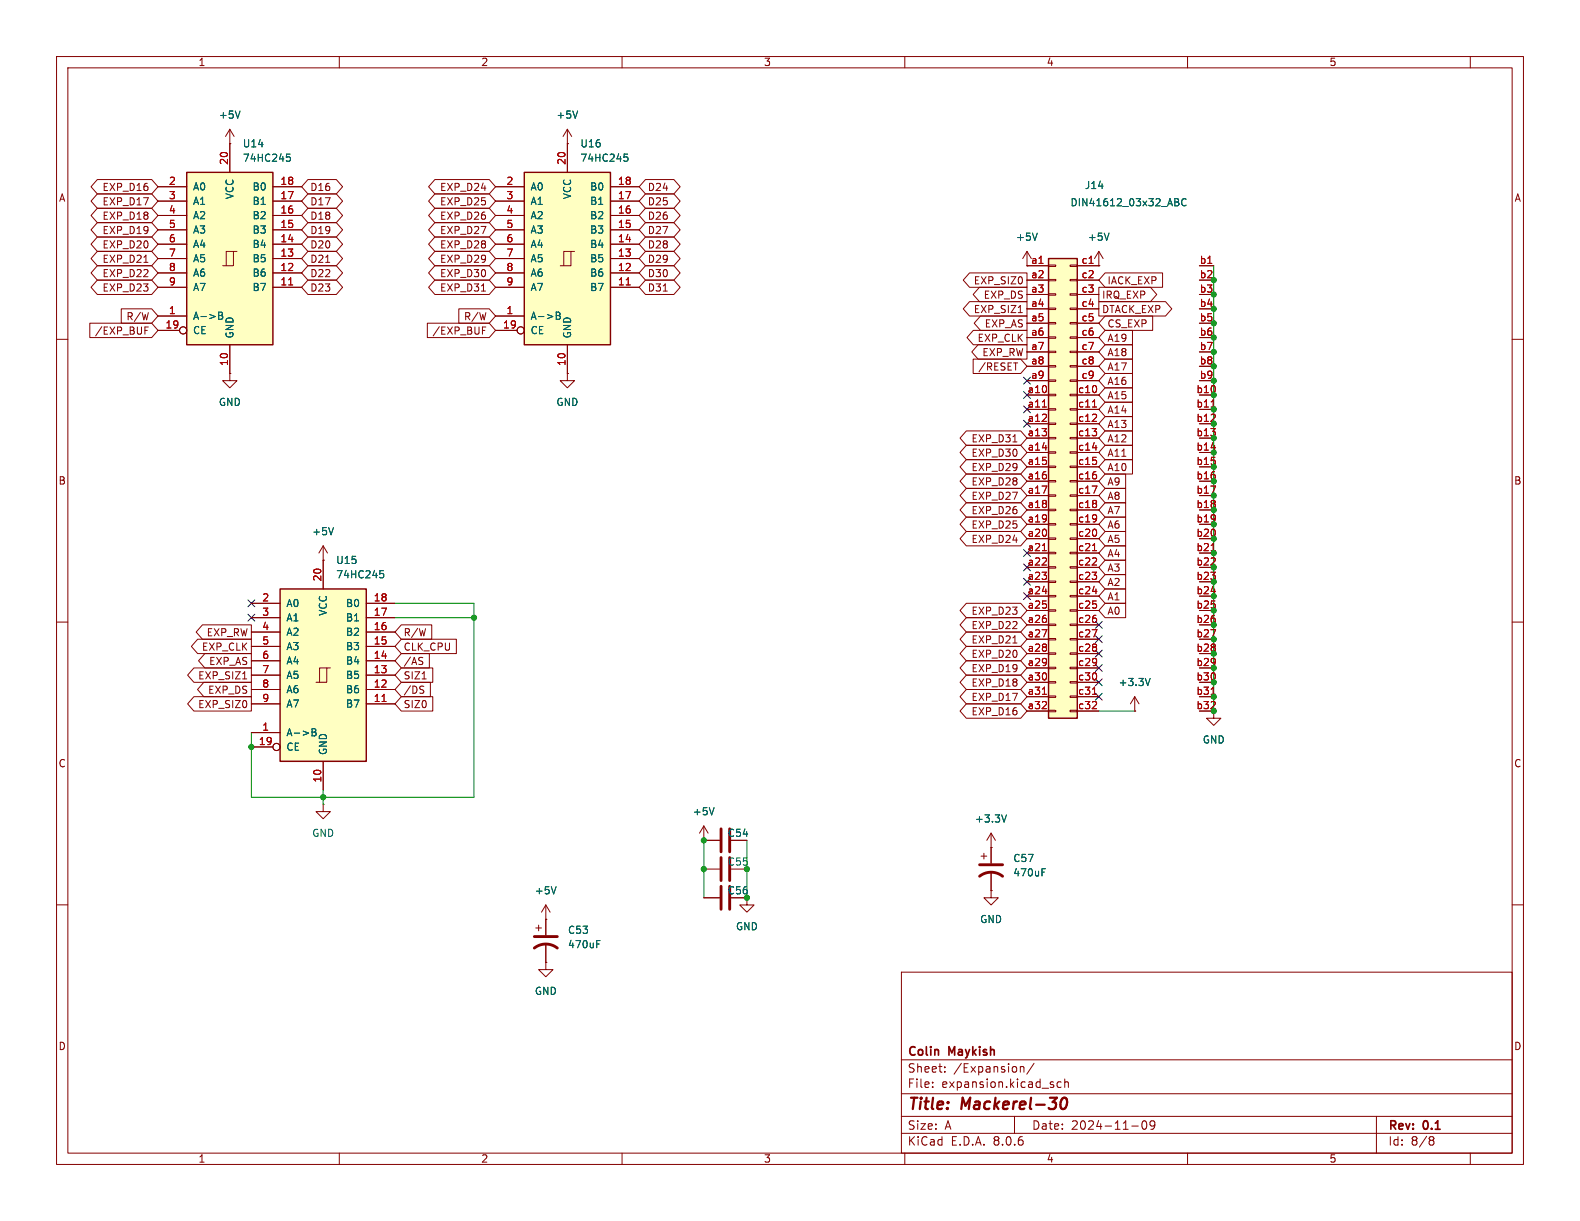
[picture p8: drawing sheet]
<svg xmlns="http://www.w3.org/2000/svg" width="279mm" height="216mm" viewBox="0 0 279 216" stroke-linecap="round" stroke-linejoin="round" font-family="sans-serif">
<g fill="none" stroke="#840000" stroke-width=".18">
<path d="M10 10h259.4v195.9h-259.4zM12 12h255.4v191.9h-255.4zM60 10v2M110 10v2M160 10v2M210 10v2M260 10v2M40.6 25.4h.1M40.6 22.9l-.7 1.2M40.6 22.9v2.5M40.6 22.9l.8 1.2M10 60h2"/>
<path d="M267.4 60h2M10 110h2M267.4 110h2M200.7 125.7h.1M200.7 123.2l-.8 1.3M200.7 123.2v2.5M200.7 123.2l.7 1.3M10 160h2M124.5 158.8h2.8M267.4 160h2M96.5 162.6h.1M96.5 160l-.7 1.3"/>
<path d="M96.5 160v2.6M96.5 160l.8 1.3M159.4 171.9h108v32h-108zM159.4 197.4h108M159.4 193.4h108M159.4 187.4h108M164.9 192.1v.2M164.9 191.4v.1M167.1 189.4v.2M167.1 188.7v.1M179.4 197.4v3M180.4 188.6v1"/>
<path d="M180.4 188.7l.2-.1 .4 .1 .1 .9M182.9 188l-1.3 1.9M187.6 191.4l-.4-.1-.3 .3v.4l.2 .2h.5M188.3 191.4l.2-.1 .4 .1v.9M188.3 190.8v1.5M200.1 199.1h1.2M202.1 198.3l.2-.1a.81 .81 0 0 1 .6 .6 .81 .81 0 0 1-.3 .8l-.2 .1a.81 .81 0 0 1-.3-1.4zM204.2 198.8l-.3 .3h-.3l-.2-.3 .1-.5 .4-.1 .2 .1a.99 .99 0 0 1-.3 1.4h-.3M243.4 197.4v6.5M60 203.9v2M110 203.9v2M159.4 200.4h108"/>
<path d="M160 203.9v2M210 203.9v2M253 201h.3l.3 .3-.3 .3M253 201.6h.3M253.3 201.6l.2 .2 .1 .4-.3 .3h-.3M260 203.9v2"/>
</g>
<path d="M187.8 194.3a.46 .46 0 0 1 .5-.2 .46 .46 0 0 1 .4 .4 1.15 1.15 0 0 1-.8 1.6l-.2-.1a1.54 1.54 0 0 1 .1-1.7z" fill="none" stroke="#840000" stroke-width=".4"/>
<path d="M42.5 19.6l-.5 1.3M203.4 120l-.4 1.2M98.3 156.8l-.4 1.3" fill="none" stroke="#006464" stroke-width=".18"/>
<path d="M127.5 156.7v4.1M129 156.7v4.1" fill="none" stroke="#840000" stroke-width=".51"/>
<path d="M185.4 45.7h5.1v81.3h-5.1z" fill="#ffffc2"/>
<g fill="none" stroke="#840000" stroke-width=".18">
<path d="M181.6 47h.1M181.6 47h3.8M181.6 49.5h3.8M181.6 52.1h3.8M181.6 54.6h3.8M181.6 57.2h3.8M181.6 59.7h3.8M181.6 44.5l-.8 1.2M181.6 44.5v2.5M181.6 44.5l.8 1.2M185.4 59.6h1.3v.2h-1.3zM185.4 57h1.3v.3h-1.3z"/>
<path d="M185.4 54.5h1.3v.2h-1.3zM185.4 51.9h1.3v.3h-1.3zM185.4 49.4h1.3v.3h-1.3zM185.4 46.9h1.3v.2h-1.3zM189.2 59.6h1.3v.2h-1.3zM189.2 57h1.3v.3h-1.3zM189.2 54.5h1.3v.2h-1.3zM189.2 51.9h1.3v.3h-1.3zM189.2 49.4h1.3v.3h-1.3zM189.2 46.9h1.3v.2h-1.3zM190.5 47h3.8M190.5 49.5h3.8"/>
<path d="M190.5 52.1h3.8M190.5 54.6h3.8M190.5 57.2h3.8M190.5 59.7h3.8M194.3 47h.1M194.3 44.5l-.8 1.2M194.3 44.5v2.5M194.3 44.5l.8 1.2M212.1 47h2.5M212.1 49.5h2.5M212.1 52.1h2.5M212.1 54.6h2.5"/>
<path d="M212.1 57.2h2.5M212.1 59.7h2.5M181.6 69.9h3.8M181.6 72.4h3.8M181.6 74.9h3.8M181.6 77.5h3.8M181.6 62.2h3.8M181.6 64.8h3.8M181.6 67.3h3.8M185.4 79.9h1.3v.2h-1.3zM185.4 77.3h1.3v.3h-1.3zM185.4 74.8h1.3v.3h-1.3z"/>
<path d="M185.4 72.3h1.3v.2h-1.3zM185.4 69.7h1.3v.3h-1.3zM185.4 67.2h1.3v.2h-1.3zM185.4 64.6h1.3v.3h-1.3zM185.4 62.1h1.3v.3h-1.3zM189.2 79.9h1.3v.2h-1.3zM189.2 77.3h1.3v.3h-1.3zM189.2 74.8h1.3v.3h-1.3zM189.2 72.3h1.3v.2h-1.3zM189.2 69.7h1.3v.3h-1.3zM189.2 67.2h1.3v.2h-1.3zM189.2 64.6h1.3v.3h-1.3z"/>
<path d="M189.2 62.1h1.3v.3h-1.3zM190.5 69.9h3.8M190.5 72.4h3.8M190.5 74.9h3.8M190.5 77.5h3.8M190.5 62.2h3.8M190.5 64.8h3.8M190.5 67.3h3.8M212.1 62.2h2.5M212.1 64.8h2.5M212.1 67.3h2.5M181.6 80h3.8"/>
<path d="M181.6 82.6h3.8M181.6 85.1h3.8M181.6 87.6h3.8M181.6 90.2h3.8M181.6 92.7h3.8M181.6 95.3h3.8M181.6 97.8h3.8M185.4 97.7h1.3v.2h-1.3zM185.4 95.1h1.3v.3h-1.3zM185.4 92.6h1.3v.2h-1.3zM185.4 90h1.3v.3h-1.3zM185.4 87.5h1.3v.3h-1.3z"/>
<path d="M185.4 85h1.3v.2h-1.3zM185.4 82.4h1.3v.3h-1.3zM189.2 97.7h1.3v.2h-1.3zM189.2 95.1h1.3v.3h-1.3zM189.2 92.6h1.3v.2h-1.3zM189.2 90h1.3v.3h-1.3zM189.2 87.5h1.3v.3h-1.3zM189.2 85h1.3v.2h-1.3zM189.2 82.4h1.3v.3h-1.3zM190.5 80h3.8M190.5 82.6h3.8M190.5 85.1h3.8"/>
<path d="M190.5 87.6h3.8M190.5 90.2h3.8M190.5 92.7h3.8M190.5 95.3h3.8M190.5 97.8h3.8M181.6 100.3h3.8M181.6 102.9h3.8M181.6 105.4h3.8M181.6 108h3.8M181.6 110.5h3.8M181.6 113h3.8M181.6 115.6h3.8"/>
<path d="M181.6 118.1h3.8M185.4 118h1.3v.2h-1.3zM185.4 115.4h1.3v.3h-1.3zM185.4 112.9h1.3v.3h-1.3zM185.4 110.4h1.3v.2h-1.3zM185.4 107.8h1.3v.3h-1.3zM185.4 105.3h1.3v.2h-1.3zM185.4 102.7h1.3v.3h-1.3zM185.4 100.2h1.3v.3h-1.3zM189.2 118h1.3v.2h-1.3zM189.2 115.4h1.3v.3h-1.3zM189.2 112.9h1.3v.3h-1.3z"/>
<path d="M189.2 110.4h1.3v.2h-1.3zM189.2 107.8h1.3v.3h-1.3zM189.2 105.3h1.3v.2h-1.3zM189.2 102.7h1.3v.3h-1.3zM189.2 100.2h1.3v.3h-1.3zM190.5 100.3h3.8M190.5 102.9h3.8M190.5 105.4h3.8M190.5 108h3.8M190.5 110.5h3.8M190.5 113h3.8M190.5 115.6h3.8"/>
<path d="M190.5 118.1h3.8M181.6 120.7h3.8M181.6 123.2h3.8M181.6 125.7h3.8M185.4 125.6h1.3v.3h-1.3zM185.4 123.1h1.3v.2h-1.3zM185.4 120.5h1.3v.3h-1.3zM189.2 125.6h1.3v.3h-1.3zM189.2 123.1h1.3v.2h-1.3zM189.2 120.5h1.3v.3h-1.3zM190.5 120.7h3.8M190.5 123.2h3.8"/>
<path d="M190.5 125.7h3.8"/>
</g>
<path d="M185.4 45.7h5.1v81.3h-5.1z" fill="none" stroke="#840000" stroke-width=".25"/>
<g fill="none" stroke="#a90000" stroke-width=".18">
<path d="M192.6 46.6h.7M184.3 72h.8M193.2 72h.7M193.2 79.2h.8M214.2 72h.7M184.3 97.4h.8M193.1 85.9h.9l-.6 1.3M193.2 97.4h.7M214.2 97.4h.7M193.1 111.3h.9l-.6 1.3M193.2 104.6h.8M184.3 122.8h.8"/>
<path d="M193.2 122.8h.7M214.2 122.8h.7"/>
</g>
<path d="M207.7 35.1l.7 .1v.3l-.2 .2M207.7 35.7h.5M208.2 35.7l.3 .3-.1 .3-.7 .1M209.7 35.2a.6 .6 0 0 0-.8 .5 .6 .6 0 0 0 .6 .7l.2-.1M183.4 41.2l-.4 1.3M196.1 41.2l-.4 1.3" fill="none" stroke="#006464" stroke-width=".18"/>
<path d="M49.5 104.1h15.3v30.5h-15.3z" fill="#ffffc2"/>
<g fill="none" stroke="#840000" stroke-width=".18">
<path d="M57.1 99.1v5M44.4 119.4h5.1M44.4 116.8h5.1M44.4 114.3h5.1M44.4 111.8h5.1M44.4 109.2h5.1M44.4 106.7h5.1M57.8 118.1h-1.3v2.6M58.4 118.1h-.6v2.6h-1.9M64.8 119.4h5M64.8 116.8h5M64.8 114.3h5"/>
<path d="M64.8 111.8h5M64.8 109.2h5M64.8 106.7h5M44.4 129.5h5.1M44.4 124.5h5.1M44.4 121.9h5.1M44.4 132.1h3.9M57.1 134.6v5.1M64.8 124.5h5M64.8 121.9h5M124.5 153.7h2.8M132.1 158.8v1.2h1.2l-1.2 1.3-1.3-1.3h1.3"/>
<circle cx="48.9" cy="132.1" r=".63"/>
</g>
<path d="M49.5 104.1h15.3v30.5h-15.3z" fill="none" stroke="#840000" stroke-width=".25"/>
<path d="M67.2 100.9h.6M67.3 101.4h.3l.3 .2-.1 .5-.5 .1M55.2 128.8h.4l.2 .3-.2 .4 .2 .1 .1 .3-.2 .2h-.5zM55.2 129.5h.4" fill="none" stroke="#006464" stroke-width=".18"/>
<path d="M67.6 124h.7" fill="none" stroke="#a90000" stroke-width=".18"/>
<path d="M127.5 151.6v4.1M129 151.6v4.1" fill="none" stroke="#840000" stroke-width=".51"/>
<path d="M92.7 30.5h15.2v30.5h-15.2z" fill="#ffffc2"/>
<g fill="none" stroke="#840000" stroke-width=".18">
<path d="M87.6 38.1h5.1M87.6 35.6h5.1M87.6 33h5.1M100.3 25.4v5.1M107.9 38.1h5.1M107.9 35.6h5.1M107.9 33h5.1M87.6 55.9h5.1M87.6 50.8h5.1M87.6 48.3h5.1M87.6 45.7h5.1M87.6 43.2h5.1"/>
<path d="M87.6 40.6h5.1M87.6 58.4h3.8M101 44.5h-1.3v2.5M101.6 44.5h-.6v2.5h-1.9M107.9 50.8h5.1M107.9 48.3h5.1M107.9 45.7h5.1M107.9 43.2h5.1M107.9 40.6h5.1M40.6 66v1.3h1.3l-1.3 1.3-1.2-1.3h1.2M40.6 66h.1M100.3 66v1.3h1.3l-1.3 1.3-1.2-1.3h1.2"/>
<path d="M100.3 66h.1M100.3 61v5M214.6 125.7v1.3h1.3l-1.3 1.3-1.2-1.3h1.2M124.5 148.6h.1M124.5 148.6h2.8M124.5 146.1l-.8 1.2M124.5 146.1v2.5M124.5 146.1l.7 1.2M173.5 151.4h1M174 150.9v1M175.3 149.9h.1M175.3 157.5v1.3h1.2l-1.2 1.2-1.3-1.2h1.3"/>
<path d="M175.3 157.5h.1M175.3 147.3v5.4M175.3 154.2v3.3M175.3 147.3l-.8 1.3M175.3 147.3l.7 1.3M94.7 164.1h1.1M95.2 163.6v1M96.5 170.2v1.3h1.3l-1.3 1.2-1.3-1.2h1.3M96.5 170.2h.1M96.5 162.6v2.8M96.5 166.9v3.3"/>
<circle cx="92.1" cy="58.4" r=".63"/>
</g>
<path d="M92.7 30.5h15.2v30.5h-15.2z" fill="none" stroke="#840000" stroke-width=".25"/>
<path d="M110.4 27.2h.6M110.5 27.7h.3l.2 .3v.4l-.5 .1M98.4 55.2h.4l.2 .2-.2 .4 .2 .1 .1 .3-.3 .3h-.4zM98.4 55.8h.4M126.3 142.8l-.4 1.3M178 144.1l-.4 1.3M184.3 154.2h.4M184.3 153.6h.6M105.5 166.9h.4M105.5 166.3h.6" fill="none" stroke="#006464" stroke-width=".18"/>
<path d="M110.7 50.4h.8" fill="none" stroke="#a90000" stroke-width=".18"/>
<path d="M127.5 146.6v4M129 146.6v4M173.2 154.9a3.3 3.3 0 0 1 4.1 0M173.2 152.9h4.1M94.5 167.6a3.3 3.3 0 0 1 4.1 0M94.5 165.6h4.1" fill="none" stroke="#840000" stroke-width=".51"/>
<path d="M33 30.5h15.3v30.5h-15.3z" fill="#ffffc2"/>
<g fill="none" stroke="#840000" stroke-width=".18">
<path d="M17.2 39.4h9.6l1.1 1.2-1.1 1.3h-9.6l-1.1-1.3zM17.2 36.8h9.6l1.1 1.3-1.1 1.3h-9.6l-1.1-1.3zM17.2 31.7h9.6l1.1 1.3-1.1 1.3h-9.6l-1.1-1.3zM17.2 34.3h9.6l1.1 1.3-1.1 1.2h-9.6l-1.1-1.2zM27.9 38.1h5.1M27.9 35.6h5.1M27.9 33h5.1M40.6 25.4h.1M40.6 25.4v5.1M48.3 38.1h5M48.3 35.6h5M48.3 33h5"/>
<path d="M54.5 31.7h5l1.1 1.3-1.1 1.3h-5l-1.2-1.3zM54.5 39.4h5l1.1 1.2-1.1 1.3h-5l-1.2-1.3zM54.5 34.3h5l1.1 1.3-1.1 1.2h-5l-1.2-1.2zM54.5 36.8h5l1.1 1.3-1.1 1.3h-5l-1.2-1.3zM76.9 39.4h9.6l1.1 1.2-1.1 1.3h-9.6l-1.1-1.3zM76.9 34.3h9.6l1.1 1.3-1.1 1.2h-9.6l-1.1-1.2zM76.9 36.8h9.6l1.1 1.3-1.1 1.3h-9.6l-1.1-1.3zM76.9 31.7h9.6l1.1 1.3-1.1 1.3h-9.6l-1.1-1.3zM87.6 38.1h5.1M87.6 35.6h5.1M87.6 33h5.1M100.3 25.4h.1"/>
<path d="M100.3 22.9l-.7 1.2M100.3 22.9v7.6M100.3 22.9l.8 1.2M107.9 38.1h5.1M107.9 35.6h5.1M107.9 33h5.1M114.1 34.3h5.1l1.1 1.3-1.1 1.2h-5.1l-1.1-1.2zM114.1 36.8h5.1l1.1 1.3-1.1 1.3h-5.1l-1.1-1.3zM114.1 39.4h5.1l1.1 1.2-1.1 1.3h-5.1l-1.1-1.3zM114.1 31.7h5.1l1.1 1.3-1.1 1.3h-5.1l-1.1-1.3zM15.9 57.1h10.9l1.1 1.3-1.1 1.3h-10.9zM17.2 49.5h9.6l1.1 1.3-1.1 1.3h-9.6l-1.1-1.3z"/>
<path d="M17.2 44.4h9.6l1.1 1.3-1.1 1.3h-9.6l-1.1-1.3zM17.2 47h9.6l1.1 1.3-1.1 1.2h-9.6l-1.1-1.2zM17.2 41.9h9.6l1.1 1.3-1.1 1.3h-9.6l-1.1-1.3zM21.4 54.6h5.4l1.1 1.3-1.1 1.3h-5.4zM25.4 46.4h.8M25.6 58.4h.4M25.6 57.8h.6M27.9 55.9h5.1M27.9 50.8h5.1M27.9 48.3h5.1M27.9 45.7h5.1M27.9 43.2h5.1"/>
<path d="M27.9 40.6h5.1M27.9 58.4h3.8M41.3 44.5h-1.3v2.5M41.9 44.5h-.6v2.5h-1.9M48.3 50.8h5M48.3 48.3h5M48.3 45.7h5M48.3 43.2h5M48.3 40.6h5M54.5 47h5l1.1 1.3-1.1 1.2h-5l-1.2-1.2zM54.5 44.4h5l1.1 1.3-1.1 1.3h-5l-1.2-1.3zM54.5 49.5h5l1.1 1.3-1.1 1.3h-5l-1.2-1.3z"/>
<path d="M54.5 41.9h5l1.1 1.3-1.1 1.3h-5l-1.2-1.3zM57.6 46.4h.7M75.6 57.1h10.9l1.1 1.3-1.1 1.3h-10.9zM76.9 41.9h9.6l1.1 1.3-1.1 1.3h-9.6l-1.1-1.3zM76.9 49.5h9.6l1.1 1.3-1.1 1.3h-9.6l-1.1-1.3zM76.9 44.4h9.6l1.1 1.3-1.1 1.3h-9.6l-1.1-1.3zM76.9 47h9.6l1.1 1.3-1.1 1.2h-9.6l-1.1-1.2zM81.1 54.6h5.4l1.1 1.3-1.1 1.3h-5.4zM85.1 51.5h.8M85.3 58.4h.4M85.3 57.8h.6M87.6 55.9h5.1"/>
<path d="M87.6 50.8h5.1M87.6 48.3h5.1M87.6 45.7h5.1M87.6 43.2h5.1M87.6 40.6h5.1M87.6 58.4h3.8M107.9 50.8h5.1M107.9 48.3h5.1M107.9 45.7h5.1M107.9 43.2h5.1M107.9 40.6h5.1M114.1 44.4h5.1l1.1 1.3-1.1 1.3h-5.1l-1.1-1.3z"/>
<path d="M114.1 41.9h5.1l1.1 1.3-1.1 1.3h-5.1l-1.1-1.3zM114.1 49.5h5.1l1.1 1.3-1.1 1.3h-5.1l-1.1-1.3zM114.1 47h5.1l1.1 1.3-1.1 1.2h-5.1l-1.1-1.2zM117.3 51.5h.7M171.4 48.3h10.2v2.5h-10.2l-1.1-1.3zM171.4 53.3h10.2v2.6h-10.2l-1.1-1.3zM172.1 58.4h9.5v2.6h-9.5l-1.1-1.3zM173.2 50.8h8.4v2.5h-8.4l-1.1-1.2zM173.4 55.9h8.2v2.5h-8.2l-1.1-1.2zM180.1 55.3h.7M181.6 47h.1M181.6 47h3.8"/>
<path d="M181.6 49.5h3.8M181.6 52.1h3.8M181.6 54.6h3.8M181.6 57.2h3.8M181.6 59.7h3.8M190.5 47h3.8M190.5 49.5h3.8M190.5 52.1h3.8M190.5 54.6h3.8M190.5 57.2h3.8M190.5 59.7h3.8M194.3 50.8h9.1l1.2 1.3-1.2 1.2h-9.1z"/>
<path d="M194.3 53.3h11.8l1.1 1.3-1.1 1.3h-11.8zM194.3 47h.1M195.4 55.9h8.4v2.5h-8.4l-1.1-1.2zM195.4 58.4h4.9v2.6h-4.9l-1.1-1.3zM195.4 48.3h10.2v2.5h-10.2l-1.1-1.3zM212.1 47h2.5M212.1 49.5h2.5M212.1 52.1h2.5M212.1 54.6h2.5M212.1 57.2h2.5M212.1 59.7h2.5M40.6 66h.1"/>
<path d="M40.6 61v5M100.3 66h.1M100.3 61v5M170.9 78.7h9.6l1.1 1.3-1.1 1.3h-9.6l-1.1-1.3zM170.9 76.2h9.6l1.1 1.3-1.1 1.2h-9.6l-1.1-1.2zM172.1 63.5h8.4l1.1 1.3-1.1 1.2h-8.4zM173 61h8.6v2.5h-8.6l-1.2-1.3zM179.1 78.1h.7M179.2 64.2h.8M181.6 69.9h3.8M181.6 72.4h3.8M181.6 74.9h3.8"/>
<path d="M181.6 77.5h3.8M181.6 62.2h3.8M181.6 64.8h3.8M181.6 67.3h3.8M190.5 69.9h3.8M190.5 72.4h3.8M190.5 74.9h3.8M190.5 77.5h3.8M190.5 62.2h3.8M190.5 64.8h3.8M190.5 67.3h3.8M195.4 73.7h4.9v2.5h-4.9l-1.1-1.3z"/>
<path d="M195.4 71.1h4.9v2.6h-4.9l-1.1-1.3zM195.4 76.2h4.9v2.5h-4.9l-1.1-1.2zM195.4 68.6h4.9v2.5h-4.9l-1.1-1.2zM195.4 63.5h4.9v2.5h-4.9l-1.1-1.2zM195.4 66h4.9v2.6h-4.9l-1.1-1.3zM195.4 61h4.9v2.5h-4.9l-1.1-1.3zM195.4 78.7h4.9v2.6h-4.9l-1.1-1.3zM212.1 62.2h2.5M212.1 64.8h2.5M212.1 67.3h2.5M57.1 99.1h.1M57.1 96.5l-.7 1.3"/>
<path d="M57.1 96.5v7.6M57.1 96.5l.8 1.3M170.9 81.3h9.6l1.1 1.3-1.1 1.2h-9.6l-1.1-1.2zM170.9 88.9h9.6l1.1 1.3-1.1 1.2h-9.6l-1.1-1.2zM170.9 83.8h9.6l1.1 1.3-1.1 1.3h-9.6l-1.1-1.3zM170.9 86.4h9.6l1.1 1.2-1.1 1.3h-9.6l-1.1-1.3zM170.9 91.4h9.6l1.1 1.3-1.1 1.3h-9.6l-1.1-1.3zM170.9 94h9.6l1.1 1.3-1.1 1.2h-9.6l-1.1-1.2zM181.6 80h3.8M181.6 82.6h3.8M181.6 85.1h3.8M181.6 87.6h3.8"/>
<path d="M181.6 90.2h3.8M181.6 92.7h3.8M181.6 95.3h3.8M181.6 97.8h3.8M190.5 80h3.8M190.5 82.6h3.8M190.5 85.1h3.8M190.5 87.6h3.8M190.5 90.2h3.8M190.5 92.7h3.8M190.5 95.3h3.8M190.5 97.8h3.8"/>
<path d="M195.4 91.4h3.7v2.6h-3.7l-1.1-1.3zM195.4 96.5h3.7v2.6h-3.7l-1.1-1.3zM195.4 88.9h3.7v2.5h-3.7l-1.1-1.2zM195.4 94h3.7v2.5h-3.7l-1.1-1.2zM195.4 86.4h3.7v2.5h-3.7l-1.1-1.3zM195.4 99.1h3.7v2.5h-3.7l-1.1-1.3zM195.4 81.3h4.9v2.5h-4.9l-1.1-1.2zM195.4 83.8h3.7v2.6h-3.7l-1.1-1.3zM34.3 118.1h10.1v2.6h-10.1l-1.1-1.3zM35 113h9.4v2.6h-9.4l-1.2-1.3zM35.8 110.5h8.6v2.5h-8.6l-1.1-1.2zM36.2 115.6h8.2v2.5h-8.2l-1.1-1.3z"/>
<path d="M44.4 119.4h5.1M44.4 116.8h5.1M44.4 114.3h5.1M44.4 111.8h5.1M44.4 109.2h5.1M44.4 106.7h5.1M64.8 119.4h5M64.8 116.8h5M64.8 114.3h5M64.8 111.8h5M64.8 109.2h5M64.8 106.7h5"/>
<path d="M71 110.5h5.3v2.5h-5.3l-1.2-1.2zM71 113h9.7v2.6h-9.7l-1.2-1.3zM71 118.1h5.5v2.6h-5.5l-1.2-1.3zM71 115.6h4.9v2.5h-4.9l-1.2-1.3zM74.6 116.2l.2 .1M74.6 117l.2 .1-.2 .3M170.9 109.2h9.6l1.1 1.3-1.1 1.3h-9.6l-1.1-1.3zM170.9 106.7h9.6l1.1 1.3-1.1 1.2h-9.6l-1.1-1.2zM170.9 116.8h9.6l1.1 1.3-1.1 1.3h-9.6l-1.1-1.3zM170.9 114.3h9.6l1.1 1.3-1.1 1.2h-9.6l-1.1-1.2zM170.9 111.8h9.6l1.1 1.2-1.1 1.3h-9.6l-1.1-1.3zM170.9 119.4h9.6l1.1 1.3-1.1 1.2h-9.6l-1.1-1.2z"/>
<path d="M179.1 113.7h.7M181.6 100.3h3.8M181.6 102.9h3.8M181.6 105.4h3.8M181.6 108h3.8M181.6 110.5h3.8M181.6 113h3.8M181.6 115.6h3.8M181.6 118.1h3.8M190.5 100.3h3.8M190.5 102.9h3.8M190.5 105.4h3.8"/>
<path d="M190.5 108h3.8M190.5 110.5h3.8M190.5 113h3.8M190.5 115.6h3.8M190.5 118.1h3.8M195.4 106.7h3.7v2.5h-3.7l-1.1-1.2zM195.4 101.6h3.7v2.5h-3.7l-1.1-1.2zM195.4 104.1h3.7v2.6h-3.7l-1.1-1.3zM34.3 123.2h10.1v2.5h-10.1l-1.1-1.2zM36 120.6h8.4v2.6h-8.4l-1.1-1.3zM42.9 120.1h.7M44.4 129.5h5.1"/>
<path d="M44.4 124.5h5.1M44.4 121.9h5.1M44.4 132.1h3.9M57.1 134.6v5.1M64.8 124.5h5M64.8 121.9h5M71 123.2h5.5v2.5h-5.5l-1.2-1.2zM71 120.6h5.1v2.6h-5.1l-1.2-1.3zM74.5 121.3l.4 .1M74.6 120.1h.8M74.7 122l.2 .2-.2 .4M170.9 121.9h9.6l1.1 1.3-1.1 1.3h-9.6l-1.1-1.3z"/>
<path d="M170.9 124.5h9.6l1.1 1.2-1.1 1.3h-9.6l-1.1-1.3zM181.6 120.7h3.8M181.6 123.2h3.8M181.6 125.7h3.8M190.5 120.7h3.8M190.5 123.2h3.8M190.5 125.7h3.8M200.7 125.7h.1M57.1 142.2v1.3h1.3l-1.3 1.3-1.2-1.3h1.2M57.1 142.2h.1M124.5 148.6h.1M124.5 158.8h2.8"/>
<path d="M124.5 148.6h2.8M175.3 149.9h.1M175.3 157.5h.1M175.3 149.9v2.8M175.3 154.2v3.3M96.5 170.2h.1M96.5 162.6h.1M96.5 162.6v2.8M96.5 166.9v3.3"/>
<circle cx="32.4" cy="58.4" r=".63"/>
<circle cx="92.1" cy="58.4" r=".63"/>
<circle cx="48.9" cy="132.1" r=".63"/>
</g>
<path d="M33 30.5h15.3v30.5h-15.3z" fill="none" stroke="#840000" stroke-width=".25"/>
<g fill="none" stroke="#006464" stroke-width=".18">
<path d="M42.5 19.6l-.5 1.3M102.1 19.6l-.4 1.3M50.7 27.2h.6M50.8 27.7h.3l.3 .3-.1 .4-.5 .1M110.4 27.2h.6M110.5 27.7h.3l.2 .3v.4l-.5 .1M207.7 35.1l.7 .1v.3l-.2 .2M207.7 35.7h.5M208.2 35.7l.3 .3-.1 .3-.7 .1M209.7 35.2a.6 .6 0 0 0-.8 .5 .6 .6 0 0 0 .6 .7l.2-.1M38.7 55.2h.4l.2 .2-.2 .4 .2 .1 .1 .3-.2 .3h-.5zM38.7 55.8h.4"/>
<path d="M98.4 55.2h.4l.2 .2-.2 .4 .2 .1 .1 .3-.3 .3h-.4zM98.4 55.8h.4M183.4 41.2l-.4 1.3M196.1 41.2l-.4 1.3M59 93.3l-.5 1.3M67.2 100.9h.6M67.3 101.4h.3l.3 .2-.1 .5-.5 .1M203.4 120l-.4 1.2M55.2 128.8h.4l.2 .3-.2 .4 .2 .1 .1 .3-.2 .2h-.5zM55.2 129.5h.4M98.3 156.8l-.4 1.3M126.3 142.8l-.4 1.3"/>
<path d="M178 144.1l-.4 1.3M184.3 154.2h.4M184.3 153.6h.6M105.5 166.9h.4M105.5 166.3h.6"/>
</g>
<g fill="none" stroke="#a90000" stroke-width=".18">
<path d="M51 50.4h.8M110.7 50.4h.8M192.6 46.6h.7M184.3 72h.8M193.2 72h.7M193.2 79.2h.8M214.2 72h.7M184.3 97.4h.8M193.1 85.9h.9l-.6 1.3M193.2 97.4h.7M214.2 97.4h.7M193.1 111.3h.9l-.6 1.3"/>
<path d="M193.2 104.6h.8M67.6 124h.7M184.3 122.8h.8M193.2 122.8h.7M214.2 122.8h.7"/>
</g>
<path d="M214.6 47v78.7M69.8 106.7h14v34.3h-39.4v-11.5M69.8 109.2h14M57.1 139.7v2.5M194.3 125.7h6.4M124.5 148.6v10.2M132.1 148.6v10.2" fill="none" stroke="#009600" stroke-width=".18"/>
<g fill="none" stroke="#000084" stroke-width=".18">
<path d="M181 71.8l1.2 1.2M181 74.3l1.2 1.2M181 69.2l1.2 1.3M181 66.7l1.2 1.2M182.2 71.8l-1.2 1.2M182.2 74.3l-1.2 1.2M182.2 69.2l-1.2 1.3M182.2 66.7l-1.2 1.2M181 97.2l1.2 1.2M181 99.7l1.2 1.2M182.2 97.2l-1.2 1.2M182.2 99.7l-1.2 1.2"/>
<path d="M43.8 106.1l1.3 1.2M43.8 108.6l1.3 1.2M45.1 106.1l-1.3 1.2M45.1 108.6l-1.3 1.2M181 104.8l1.2 1.2M181 102.3l1.2 1.2M182.2 102.3l-1.2 1.2M182.2 104.8l-1.2 1.2M193.7 117.5l1.2 1.2M193.7 115l1.2 1.2M193.7 109.9l1.2 1.2M193.7 112.4l1.2 1.2"/>
<path d="M194.9 117.5l-1.2 1.2M194.9 115l-1.2 1.2M194.9 109.9l-1.2 1.2M194.9 112.4l-1.2 1.2M193.7 120l1.2 1.3M193.7 122.6l1.2 1.2M194.9 120l-1.2 1.3M194.9 122.6l-1.2 1.2"/>
</g>
<g fill="#009600" stroke="#009600" stroke-width=".18">
<circle cx="214.6" cy="54.6" r=".46"/>
<circle cx="214.6" cy="57.2" r=".46"/>
<circle cx="214.6" cy="52.1" r=".46"/>
<circle cx="214.6" cy="74.9" r=".46"/>
<circle cx="214.6" cy="72.4" r=".46"/>
<circle cx="214.6" cy="77.5" r=".46"/>
<circle cx="214.6" cy="69.9" r=".46"/>
<circle cx="214.6" cy="67.3" r=".46"/>
<circle cx="214.6" cy="62.2" r=".46"/>
<circle cx="214.6" cy="59.7" r=".46"/>
<circle cx="214.6" cy="64.8" r=".46"/>
<circle cx="214.6" cy="49.5" r=".46"/>
<circle cx="124.5" cy="153.7" r=".46"/>
<circle cx="132.1" cy="158.8" r=".46"/>
<circle cx="132.1" cy="153.7" r=".46"/>
<circle cx="214.6" cy="125.7" r=".46"/>
<circle cx="214.6" cy="123.2" r=".46"/>
<circle cx="214.6" cy="120.7" r=".46"/>
<circle cx="214.6" cy="115.6" r=".46"/>
<circle cx="214.6" cy="118.1" r=".46"/>
<circle cx="214.6" cy="113" r=".46"/>
<circle cx="124.5" cy="148.6" r=".46"/>
<circle cx="214.6" cy="85.1" r=".46"/>
<circle cx="214.6" cy="87.6" r=".46"/>
<circle cx="214.6" cy="90.2" r=".46"/>
<circle cx="214.6" cy="102.9" r=".46"/>
<circle cx="214.6" cy="100.3" r=".46"/>
<circle cx="214.6" cy="80" r=".46"/>
<circle cx="214.6" cy="82.6" r=".46"/>
<circle cx="214.6" cy="95.3" r=".46"/>
<circle cx="214.6" cy="97.8" r=".46"/>
<circle cx="214.6" cy="92.7" r=".46"/>
<circle cx="83.8" cy="109.2" r=".46"/>
<circle cx="44.4" cy="132.1" r=".46"/>
<circle cx="57.1" cy="141" r=".46"/>
<circle cx="214.6" cy="108" r=".46"/>
<circle cx="214.6" cy="110.5" r=".46"/>
<circle cx="214.6" cy="105.4" r=".46"/>
</g>
<g font-size="2.8" fill="#840000">
<text x="160.4" y="196.8">Title:</text>
<text x="170.1" y="196.8">Mackerel-30</text>
</g>
<g font-size="2.1" fill="#840000">
<text x="160.4" y="189.9">Sheet:</text>
<text x="160.4" y="187.1">Colin</text>
<text x="167.9" y="187.1">Maykish</text>
<text x="168.6" y="189.9">/Expansion/</text>
<text x="160.4" y="192.6">File:</text>
<text x="166.5" y="192.6">expansion.kicad_sch</text>
<text x="160.4" y="202.8">KiCad</text>
<text x="160.4" y="200">Size:</text>
<text x="167.1" y="200">A</text>
<text x="168.1" y="202.8">E.D.A.</text>
<text x="175.7" y="202.8">8.0.6</text>
<text x="182.4" y="200">Date:</text>
<text x="189.4" y="200">2024-11-09</text>
<text x="245.4" y="200.2">Rev:</text>
<text x="245.4" y="202.8">Id:</text>
<text x="249.5" y="202.8">8/8</text>
<text x="251.8" y="200.2">0.1</text>
</g>
<g font-size="1.8" fill="#840000">
<text x="35" y="11.9">1</text>
<text x="85" y="11.9">2</text>
<text x="135" y="11.9">3</text>
<text x="185" y="11.9">4</text>
<text x="235" y="11.9">5</text>
<text x="10.3" y="35.9">A</text>
<text x="18" y="34">EXP_D16</text>
<text x="54.8" y="34">D16</text>
<text x="77.7" y="34">EXP_D24</text>
<text x="114.5" y="34">D24</text>
<text x="267.7" y="35.9">A</text>
<text x="18" y="41.6">EXP_D19</text>
<text x="18" y="39.1">EXP_D18</text>
<text x="18" y="36.5">EXP_D17</text>
<text x="54.8" y="41.6">D19</text>
<text x="54.8" y="36.5">D17</text>
<text x="54.8" y="39.1">D18</text>
<text x="77.7" y="41.6">EXP_D27</text>
<text x="77.7" y="36.5">EXP_D25</text>
<text x="77.7" y="39.1">EXP_D26</text>
<text x="114.5" y="36.5">D25</text>
<text x="114.5" y="39.1">D26</text>
<text x="114.5" y="41.6">D27</text>
<text x="18" y="46.7">EXP_D21</text>
<text x="18" y="44.1">EXP_D20</text>
<text x="54.8" y="46.7">D21</text>
<text x="54.8" y="44.1">D20</text>
<text x="77.7" y="44.1">EXP_D28</text>
<text x="77.7" y="46.7">EXP_D29</text>
<text x="114.5" y="46.7">D29</text>
<text x="114.5" y="44.1">D28</text>
<text x="18" y="51.8">EXP_D23</text>
<text x="18" y="49.2">EXP_D22</text>
<text x="54.8" y="49.2">D22</text>
<text x="54.8" y="51.8">D23</text>
<text x="77.7" y="51.8">EXP_D31</text>
<text x="77.7" y="49.2">EXP_D30</text>
<text x="114.5" y="51.8">D31</text>
<text x="114.5" y="49.2">D30</text>
<text x="172.1" y="50.5">EXP_SIZ0</text>
<text x="173.9" y="53">EXP_DS</text>
<text x="194.8" y="53">IRQ_EXP</text>
<text x="195.7" y="50.5">IACK_EXP</text>
<text x="16.7" y="59.4">/EXP_BUF</text>
<text x="22.3" y="56.8">R/W</text>
<text x="76.4" y="59.4">/EXP_BUF</text>
<text x="81.9" y="56.8">R/W</text>
<text x="172.1" y="55.6">EXP_SIZ1</text>
<text x="174" y="58.1">EXP_AS</text>
<text x="194.8" y="55.6">DTACK_EXP</text>
<text x="195.7" y="58.1">CS_EXP</text>
<text x="172.8" y="60.6">EXP_CLK</text>
<text x="172.9" y="65.7">/RESET</text>
<text x="173.6" y="63.2">EXP_RW</text>
<text x="195.7" y="65.7">A17</text>
<text x="195.7" y="60.6">A19</text>
<text x="195.7" y="63.2">A18</text>
<text x="195.7" y="70.8">A15</text>
<text x="195.7" y="68.3">A16</text>
<text x="195.7" y="75.9">A13</text>
<text x="195.7" y="73.3">A14</text>
<text x="171.7" y="83.5">EXP_D29</text>
<text x="171.7" y="81">EXP_D30</text>
<text x="171.7" y="78.4">EXP_D31</text>
<text x="195.7" y="78.4">A12</text>
<text x="195.7" y="83.5">A10</text>
<text x="195.7" y="81">A11</text>
<text x="10.3" y="85.9">B</text>
<text x="171.7" y="86">EXP_D28</text>
<text x="171.7" y="88.6">EXP_D27</text>
<text x="195.7" y="88.6">A8</text>
<text x="195.7" y="86">A9</text>
<text x="267.7" y="85.9">B</text>
<text x="171.7" y="91.1">EXP_D26</text>
<text x="171.7" y="93.7">EXP_D25</text>
<text x="195.7" y="93.7">A6</text>
<text x="195.7" y="91.1">A7</text>
<text x="171.7" y="96.2">EXP_D24</text>
<text x="195.7" y="98.7">A4</text>
<text x="195.7" y="96.2">A5</text>
<text x="195.7" y="101.3">A3</text>
<text x="195.7" y="103.8">A2</text>
<text x="195.7" y="106.4">A1</text>
<text x="36.5" y="112.7">EXP_RW</text>
<text x="71.3" y="112.7">R/W</text>
<text x="171.7" y="111.4">EXP_D22</text>
<text x="171.7" y="108.9">EXP_D23</text>
<text x="171.7" y="114">EXP_D21</text>
<text x="195.7" y="108.9">A0</text>
<text x="35.6" y="115.3">EXP_CLK</text>
<text x="36.9" y="117.8">EXP_AS</text>
<text x="71.3" y="115.3">CLK_CPU</text>
<text x="71.3" y="117.8">/AS</text>
<text x="171.7" y="119.1">EXP_D19</text>
<text x="171.7" y="116.5">EXP_D20</text>
<text x="34.9" y="125.4">EXP_SIZ0</text>
<text x="34.9" y="120.3">EXP_SIZ1</text>
<text x="36.7" y="122.9">EXP_DS</text>
<text x="71.3" y="120.3">SIZ1</text>
<text x="71.3" y="125.4">SIZ0</text>
<text x="71.3" y="122.9">/DS</text>
<text x="171.7" y="124.1">EXP_D17</text>
<text x="171.7" y="121.6">EXP_D18</text>
<text x="211.5" y="125.5">b32</text>
<text x="171.7" y="126.7">EXP_D16</text>
<text x="10.3" y="135.9">C</text>
<text x="267.7" y="135.9">C</text>
<text x="128.6" y="148.2">C54</text>
<text x="128.6" y="158.3">C56</text>
<text x="10.3" y="185.9">D</text>
<text x="267.7" y="185.9">D</text>
<text x="35" y="205.8">1</text>
<text x="85" y="205.8">2</text>
<text x="135" y="205.8">3</text>
<text x="185" y="205.8">4</text>
<text x="235" y="205.8">5</text>
</g>
<g font-size="1.8" fill="#006464">
<text x="38.6" y="21.2">+5V</text>
<text x="98.3" y="21.2">+5V</text>
<text x="42.8" y="26.3">U14</text>
<text x="42.8" y="28.8">74HC245</text>
<text x="102.5" y="26.3">U16</text>
<text x="102.5" y="28.8">74HC245</text>
<text x="34" y="33.9">A0</text>
<text x="41.5" y="35.3" transform="rotate(-90 41.5 35.3)">VCC</text>
<text x="44.6" y="33.9">B0</text>
<text x="93.7" y="33.9">A0</text>
<text x="101.2" y="35.3" transform="rotate(-90 101.2 35.3)">VCC</text>
<text x="104.3" y="33.9">B0</text>
<text x="191.8" y="33.6">J14</text>
<text x="34" y="36.4">A1</text>
<text x="34" y="39">A2</text>
<text x="34" y="41.5">A3</text>
<text x="44.6" y="41.5">B3</text>
<text x="44.6" y="39">B2</text>
<text x="44.6" y="36.4">B1</text>
<text x="93.7" y="36.4">A1</text>
<text x="93.7" y="39">A2</text>
<text x="93.7" y="41.5">A3</text>
<text x="104.3" y="41.5">B3</text>
<text x="104.3" y="39">B2</text>
<text x="104.3" y="36.4">B1</text>
<text x="189.2" y="36.7">DIN41612_03x32_ABC</text>
<text x="34" y="44">A4</text>
<text x="34" y="46.6">A5</text>
<text x="44.6" y="46.6">B5</text>
<text x="44.6" y="44">B4</text>
<text x="93.7" y="44">A4</text>
<text x="93.7" y="46.6">A5</text>
<text x="104.3" y="46.6">B5</text>
<text x="104.3" y="44">B4</text>
<text x="179.6" y="42.8">+5V</text>
<text x="192.3" y="42.8">+5V</text>
<text x="34" y="49.1">A6</text>
<text x="34" y="51.7">A7</text>
<text x="44.6" y="51.7">B7</text>
<text x="44.6" y="49.1">B6</text>
<text x="93.7" y="49.1">A6</text>
<text x="93.7" y="51.7">A7</text>
<text x="104.3" y="51.7">B7</text>
<text x="104.3" y="49.1">B6</text>
<text x="34" y="56.7">A-&gt;B</text>
<text x="34" y="59.3">CE</text>
<text x="41.5" y="59.9" transform="rotate(-90 41.5 59.9)">GND</text>
<text x="93.7" y="56.7">A-&gt;B</text>
<text x="93.7" y="59.3">CE</text>
<text x="101.2" y="59.9" transform="rotate(-90 101.2 59.9)">GND</text>
<text x="38.6" y="72">GND</text>
<text x="98.3" y="72">GND</text>
<text x="55.1" y="94.8">+5V</text>
<text x="59.4" y="99.9">U15</text>
<text x="50.5" y="107.5">A0</text>
<text x="59.4" y="102.5">74HC245</text>
<text x="61.1" y="107.5">B0</text>
<text x="50.5" y="110.1">A1</text>
<text x="50.5" y="112.6">A2</text>
<text x="58" y="109" transform="rotate(-90 58 109)">VCC</text>
<text x="61.1" y="112.6">B2</text>
<text x="61.1" y="110.1">B1</text>
<text x="50.5" y="115.2">A3</text>
<text x="50.5" y="117.7">A4</text>
<text x="61.1" y="117.7">B4</text>
<text x="61.1" y="115.2">B3</text>
<text x="50.5" y="120.2">A5</text>
<text x="50.5" y="122.8">A6</text>
<text x="50.5" y="125.3">A7</text>
<text x="61.1" y="125.3">B7</text>
<text x="61.1" y="122.8">B6</text>
<text x="61.1" y="120.2">B5</text>
<text x="197.7" y="121.5">+3.3V</text>
<text x="50.5" y="130.4">A-&gt;B</text>
<text x="212.6" y="131.7">GND</text>
<text x="50.5" y="132.9">CE</text>
<text x="58" y="133.6" transform="rotate(-90 58 133.6)">GND</text>
<text x="55.1" y="148.2">GND</text>
<text x="122.4" y="144.4">+5V</text>
<text x="172.3" y="145.6">+3.3V</text>
<text x="128.6" y="153.3">C55</text>
<text x="179.1" y="155.2">470uF</text>
<text x="179.1" y="152.6">C57</text>
<text x="94.5" y="158.3">+5V</text>
<text x="100.3" y="167.9">470uF</text>
<text x="100.3" y="165.3">C53</text>
<text x="130" y="164.7">GND</text>
<text x="173.2" y="163.4">GND</text>
<text x="94.5" y="176.1">GND</text>
</g>
<g font-size="1.8" fill="#a90000">
<text x="40.4" y="29.3" transform="rotate(-90 40.4 29.3)">20</text>
<text x="100.1" y="29.3" transform="rotate(-90 100.1 29.3)">20</text>
<text x="29.8" y="32.8">2</text>
<text x="29.8" y="35.3">3</text>
<text x="49.5" y="35.3">17</text>
<text x="49.5" y="32.8">18</text>
<text x="89.5" y="32.8">2</text>
<text x="89.5" y="35.3">3</text>
<text x="109.2" y="35.3">17</text>
<text x="109.2" y="32.8">18</text>
<text x="29.8" y="37.8">4</text>
<text x="29.8" y="40.4">5</text>
<text x="49.5" y="40.4">15</text>
<text x="49.5" y="37.8">16</text>
<text x="89.5" y="37.8">4</text>
<text x="89.5" y="40.4">5</text>
<text x="109.2" y="40.4">15</text>
<text x="109.2" y="37.8">16</text>
<text x="29.8" y="42.9">6</text>
<text x="29.8" y="45.5">7</text>
<text x="49.5" y="45.5">13</text>
<text x="49.5" y="42.9">14</text>
<text x="89.5" y="42.9">6</text>
<text x="89.5" y="45.5">7</text>
<text x="109.2" y="45.5">13</text>
<text x="109.2" y="42.9">14</text>
<text x="182.2" y="46.7">a1</text>
<text x="191.2" y="46.7">c1</text>
<text x="212.1" y="46.7">b1</text>
<text x="29.8" y="48">8</text>
<text x="29.8" y="50.5">9</text>
<text x="49.5" y="50.5">11</text>
<text x="49.5" y="48">12</text>
<text x="89.5" y="48">8</text>
<text x="89.5" y="50.5">9</text>
<text x="109.2" y="50.5">11</text>
<text x="109.2" y="48">12</text>
<text x="182.2" y="49.3">a2</text>
<text x="182.2" y="51.8">a3</text>
<text x="191.2" y="49.3">c2</text>
<text x="191.2" y="51.8">c3</text>
<text x="212.1" y="49.3">b2</text>
<text x="212.1" y="51.8">b3</text>
<text x="29.2" y="58.2">19</text>
<text x="29.8" y="55.6">1</text>
<text x="88.9" y="58.2">19</text>
<text x="89.5" y="55.6">1</text>
<text x="182.2" y="54.4">a4</text>
<text x="182.2" y="56.9">a5</text>
<text x="182.2" y="59.4">a6</text>
<text x="191.2" y="54.4">c4</text>
<text x="191.2" y="56.9">c5</text>
<text x="191.2" y="59.4">c6</text>
<text x="212.1" y="54.4">b4</text>
<text x="212.1" y="56.9">b5</text>
<text x="212.1" y="59.4">b6</text>
<text x="40.4" y="64.8" transform="rotate(-90 40.4 64.8)">10</text>
<text x="100.1" y="64.8" transform="rotate(-90 100.1 64.8)">10</text>
<text x="182.2" y="62">a7</text>
<text x="182.2" y="64.5">a8</text>
<text x="191.2" y="62">c7</text>
<text x="191.2" y="64.5">c8</text>
<text x="212.1" y="62">b7</text>
<text x="212.1" y="64.5">b8</text>
<text x="181.6" y="69.6">a10</text>
<text x="182.2" y="67.1">a9</text>
<text x="190.5" y="69.6">c10</text>
<text x="191.2" y="67.1">c9</text>
<text x="211.5" y="69.6">b10</text>
<text x="212.1" y="67.1">b9</text>
<text x="181.6" y="72.1">a11</text>
<text x="181.6" y="74.7">a12</text>
<text x="181.6" y="77.2">a13</text>
<text x="190.5" y="72.1">c11</text>
<text x="190.5" y="74.7">c12</text>
<text x="190.5" y="77.2">c13</text>
<text x="211.5" y="72.1">b11</text>
<text x="211.5" y="74.7">b12</text>
<text x="211.5" y="77.2">b13</text>
<text x="181.6" y="79.8">a14</text>
<text x="181.6" y="82.3">a15</text>
<text x="190.5" y="79.8">c14</text>
<text x="190.5" y="82.3">c15</text>
<text x="211.5" y="79.8">b14</text>
<text x="211.5" y="82.3">b15</text>
<text x="181.6" y="84.8">a16</text>
<text x="181.6" y="87.4">a17</text>
<text x="181.6" y="89.9">a18</text>
<text x="190.5" y="84.8">c16</text>
<text x="190.5" y="87.4">c17</text>
<text x="190.5" y="89.9">c18</text>
<text x="211.5" y="84.8">b16</text>
<text x="211.5" y="87.4">b17</text>
<text x="211.5" y="89.9">b18</text>
<text x="181.6" y="92.5">a19</text>
<text x="181.6" y="95">a20</text>
<text x="190.5" y="92.5">c19</text>
<text x="190.5" y="95">c20</text>
<text x="211.5" y="92.5">b19</text>
<text x="211.5" y="95">b20</text>
<text x="181.6" y="97.5">a21</text>
<text x="181.6" y="100.1">a22</text>
<text x="190.5" y="97.5">c21</text>
<text x="190.5" y="100.1">c22</text>
<text x="211.5" y="97.5">b21</text>
<text x="211.5" y="100.1">b22</text>
<text x="46.3" y="106.4">2</text>
<text x="56.9" y="102.9" transform="rotate(-90 56.9 102.9)">20</text>
<text x="66" y="106.4">18</text>
<text x="181.6" y="102.6">a23</text>
<text x="181.6" y="105.2">a24</text>
<text x="181.6" y="107.7">a25</text>
<text x="190.5" y="102.6">c23</text>
<text x="190.5" y="105.2">c24</text>
<text x="190.5" y="107.7">c25</text>
<text x="211.5" y="102.6">b23</text>
<text x="211.5" y="105.2">b24</text>
<text x="211.5" y="107.7">b25</text>
<text x="46.3" y="109">3</text>
<text x="46.3" y="111.5">4</text>
<text x="66" y="111.5">16</text>
<text x="66" y="109">17</text>
<text x="181.6" y="110.2">a26</text>
<text x="181.6" y="112.8">a27</text>
<text x="190.5" y="110.2">c26</text>
<text x="190.5" y="112.8">c27</text>
<text x="211.5" y="110.2">b26</text>
<text x="211.5" y="112.8">b27</text>
<text x="46.3" y="114">5</text>
<text x="46.3" y="116.6">6</text>
<text x="46.3" y="119.1">7</text>
<text x="66" y="119.1">13</text>
<text x="66" y="116.6">14</text>
<text x="66" y="114">15</text>
<text x="181.6" y="115.3">a28</text>
<text x="181.6" y="117.9">a29</text>
<text x="190.5" y="115.3">c28</text>
<text x="190.5" y="117.9">c29</text>
<text x="211.5" y="115.3">b28</text>
<text x="211.5" y="117.9">b29</text>
<text x="46.3" y="121.7">8</text>
<text x="46.3" y="124.2">9</text>
<text x="66" y="124.2">11</text>
<text x="66" y="121.7">12</text>
<text x="181.6" y="120.4">a30</text>
<text x="181.6" y="122.9">a31</text>
<text x="181.6" y="125.5">a32</text>
<text x="190.5" y="120.4">c30</text>
<text x="190.5" y="122.9">c31</text>
<text x="190.5" y="125.5">c32</text>
<text x="211.5" y="120.4">b30</text>
<text x="211.5" y="122.9">b31</text>
<text x="45.7" y="131.8">19</text>
<text x="46.3" y="129.3">1</text>
<text x="56.9" y="138.5" transform="rotate(-90 56.9 138.5)">10</text>
</g>
</svg>
